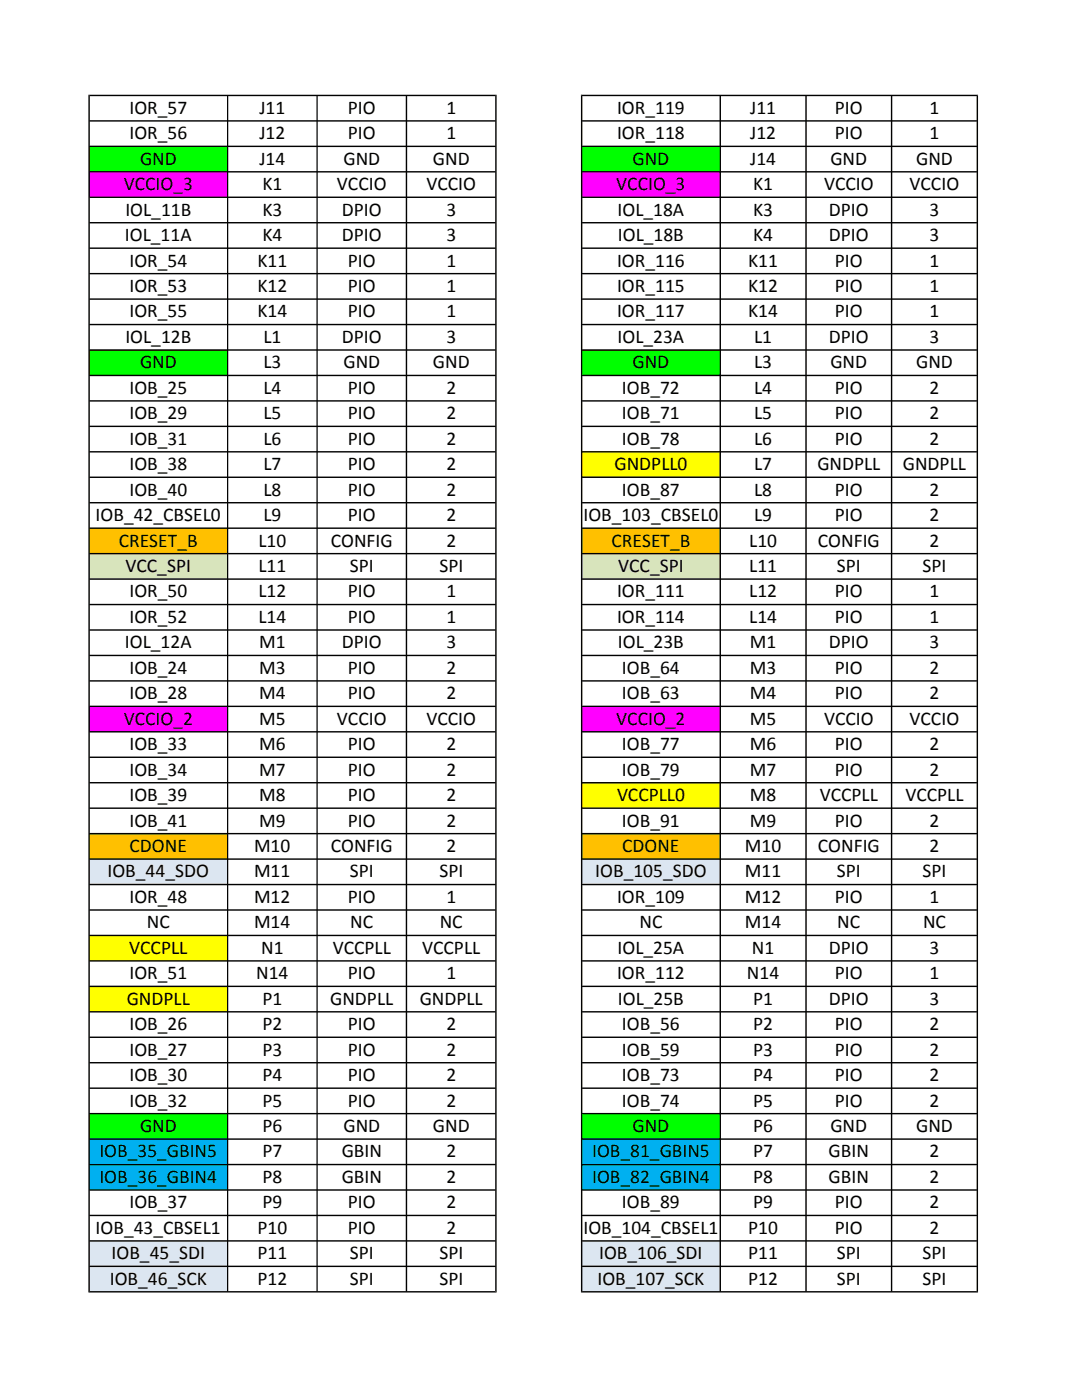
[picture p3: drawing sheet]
<svg xmlns="http://www.w3.org/2000/svg" width="216mm" height="279mm" viewBox="0 0 216 279" stroke-linecap="round" stroke-linejoin="round" font-family="sans-serif">
<g fill="#0f0">
<path d="M17.8 29.2h27.6v5.1h-27.6z" fill-rule="evenodd"/>
<path d="M116 29.2h27.7v5.1h-27.7z" fill-rule="evenodd"/>
</g>
<g fill="#f0f">
<path d="M17.8 34.3h27.6v5h-27.6z" fill-rule="evenodd"/>
<path d="M116 34.3h27.7v5h-27.7z" fill-rule="evenodd"/>
</g>
<g fill="#0f0">
<path d="M17.8 69.8h27.6v5.1h-27.6z" fill-rule="evenodd"/>
<path d="M116 69.8h27.7v5.1h-27.7z" fill-rule="evenodd"/>
</g>
<path d="M116 90.1h27.7v5.1h-27.7z" fill-rule="evenodd" fill="#ff0"/>
<g fill="#ffc000">
<path d="M17.8 105.4h27.6v5.1h-27.6z" fill-rule="evenodd"/>
<path d="M116 105.4h27.7v5.1h-27.7z" fill-rule="evenodd"/>
</g>
<g fill="#d8e4bc">
<path d="M17.8 110.5h27.6v5h-27.6z" fill-rule="evenodd"/>
<path d="M116 110.5h27.7v5h-27.7z" fill-rule="evenodd"/>
</g>
<g fill="#f0f">
<path d="M17.8 140.9h27.6v5.1h-27.6z" fill-rule="evenodd"/>
<path d="M116 140.9h27.7v5.1h-27.7z" fill-rule="evenodd"/>
</g>
<path d="M116 156.2h27.7v5.1h-27.7z" fill-rule="evenodd" fill="#ff0"/>
<g fill="#ffc000">
<path d="M17.8 166.3h27.6v5.1h-27.6z" fill-rule="evenodd"/>
<path d="M116 166.3h27.7v5.1h-27.7z" fill-rule="evenodd"/>
</g>
<g fill="#dce6f1">
<path d="M17.8 171.4h27.6v5.1h-27.6z" fill-rule="evenodd"/>
<path d="M116 171.4h27.7v5.1h-27.7z" fill-rule="evenodd"/>
</g>
<g fill="#ff0">
<path d="M17.8 186.7h27.6v5h-27.6z" fill-rule="evenodd"/>
<path d="M17.8 196.8h27.6v5.1h-27.6z" fill-rule="evenodd"/>
</g>
<g fill="#0f0">
<path d="M17.8 222.2h27.6v5.1h-27.6z" fill-rule="evenodd"/>
<path d="M116 222.2h27.7v5.1h-27.7z" fill-rule="evenodd"/>
</g>
<g fill="#00b0f0">
<path d="M17.8 227.3h27.6v10.2h-27.6z" fill-rule="evenodd"/>
<path d="M116 227.3h27.7v10.2h-27.7z" fill-rule="evenodd"/>
</g>
<g fill="#dce6f1">
<path d="M17.8 247.6h27.6v10.2h-27.6z" fill-rule="evenodd"/>
<path d="M116 247.6h27.7v10.2h-27.7z" fill-rule="evenodd"/>
</g>
<g fill="#000">
<path d="M17.6 18.9l.3 .3v238.5l-.3 .3z" fill-rule="evenodd"/>
<path d="M45.4 19.1l.1 .1v238.5l-.1 .1-.1-.1v-238.5z" fill-rule="evenodd"/>
<path d="M63.3 19.1l.1 .1v238.5l-.1 .1-.2-.1v-238.5z" fill-rule="evenodd"/>
<path d="M81.1 19.1l.1 .1v238.5l-.1 .1-.1-.1v-238.5z" fill-rule="evenodd"/>
<path d="M17.6 18.9h81.5l-.3 .3h-80.9z" fill-rule="evenodd"/>
<path d="M99.1 18.9v239.1l-.3-.3v-238.5z" fill-rule="evenodd"/>
<path d="M115.9 18.9l.3 .3v238.5l-.3 .3z" fill-rule="evenodd"/>
<path d="M143.7 19.1l.2 .1v238.5l-.2 .1-.1-.1v-238.5z" fill-rule="evenodd"/>
<path d="M160.8 19.1l.2 .1v238.5l-.2 .1-.1-.1v-238.5z" fill-rule="evenodd"/>
<path d="M177.9 19.1l.1 .1v238.5l-.1 .1-.1-.1v-238.5z" fill-rule="evenodd"/>
<path d="M115.9 18.9h79.3l-.3 .3h-78.7z" fill-rule="evenodd"/>
<path d="M195.2 18.9v239.1l-.3-.3v-238.5z" fill-rule="evenodd"/>
<path d="M17.9 24h80.9l.2 .1-.2 .2h-80.9l-.1-.2z" fill-rule="evenodd"/>
<path d="M17.8 29.2l.1-.1h80.9l.2 .1-.2 .2h-80.9z" fill-rule="evenodd"/>
<path d="M17.9 34.1h80.9l.2 .2-.2 .1h-80.9l-.1-.1z" fill-rule="evenodd"/>
<path d="M17.8 39.4l.1-.2h80.9l.2 .2-.2 .1h-80.9z" fill-rule="evenodd"/>
<path d="M116.2 24h78.7l.1 .1-.1 .2h-78.7l-.1-.2z" fill-rule="evenodd"/>
<path d="M116.1 29.2l.1-.1h78.7l.1 .1-.1 .2h-78.7z" fill-rule="evenodd"/>
<path d="M116.2 34.1h78.7l.1 .2-.1 .1h-78.7l-.1-.1z" fill-rule="evenodd"/>
<path d="M116.1 39.4l.1-.2h78.7l.1 .2-.1 .1h-78.7z" fill-rule="evenodd"/>
<path d="M17.9 44.3h80.9l.2 .1-.2 .2h-80.9l-.1-.2z" fill-rule="evenodd"/>
<path d="M17.9 49.4h80.9l.2 .1-.2 .2h-80.9l-.1-.2z" fill-rule="evenodd"/>
<path d="M17.8 54.6l.1-.1h80.9l.2 .1-.2 .2h-80.9z" fill-rule="evenodd"/>
<path d="M17.9 59.5h80.9l.2 .2-.2 .1h-80.9l-.1-.1z" fill-rule="evenodd"/>
<path d="M116.2 44.3h78.7l.1 .1-.1 .2h-78.7l-.1-.2z" fill-rule="evenodd"/>
<path d="M116.2 49.4h78.7l.1 .1-.1 .2h-78.7l-.1-.2z" fill-rule="evenodd"/>
<path d="M116.1 54.6l.1-.1h78.7l.1 .1-.1 .2h-78.7z" fill-rule="evenodd"/>
<path d="M116.2 59.5h78.7l.1 .2-.1 .1h-78.7l-.1-.1z" fill-rule="evenodd"/>
<path d="M17.8 64.8l.1-.2h80.9l.2 .2-.2 .1h-80.9z" fill-rule="evenodd"/>
<path d="M17.9 69.7h80.9l.2 .1-.2 .2h-80.9l-.1-.2z" fill-rule="evenodd"/>
<path d="M17.9 74.8h80.9l.2 .1-.2 .2h-80.9l-.1-.2z" fill-rule="evenodd"/>
<path d="M116.1 64.8l.1-.2h78.7l.1 .2-.1 .1h-78.7z" fill-rule="evenodd"/>
<path d="M116.2 69.7h78.7l.1 .1-.1 .2h-78.7l-.1-.2z" fill-rule="evenodd"/>
<path d="M116.2 74.8h78.7l.1 .1-.1 .2h-78.7l-.1-.2z" fill-rule="evenodd"/>
<path d="M17.8 80l.1-.1h80.9l.2 .1-.2 .2h-80.9z" fill-rule="evenodd"/>
<path d="M17.9 84.9h80.9l.2 .2-.2 .1h-80.9l-.1-.1z" fill-rule="evenodd"/>
<path d="M17.8 90.2l.1-.2h80.9l.2 .2-.2 .1h-80.9z" fill-rule="evenodd"/>
<path d="M17.9 95.1h80.9l.2 .1-.2 .2h-80.9l-.1-.2z" fill-rule="evenodd"/>
<path d="M116.1 80l.1-.1h78.7l.1 .1-.1 .2h-78.7z" fill-rule="evenodd"/>
<path d="M116.2 84.9h78.7l.1 .2-.1 .1h-78.7l-.1-.1z" fill-rule="evenodd"/>
<path d="M116.1 90.2l.1-.2h78.7l.1 .2-.1 .1h-78.7z" fill-rule="evenodd"/>
<path d="M116.2 95.1h78.7l.1 .1-.1 .2h-78.7l-.1-.2z" fill-rule="evenodd"/>
<path d="M17.8 100.3l.1-.1h80.9l.2 .1-.2 .2h-80.9z" fill-rule="evenodd"/>
<path d="M17.8 105.4l.1-.1h80.9l.2 .1-.2 .2h-80.9z" fill-rule="evenodd"/>
<path d="M17.9 110.3h80.9l.2 .2-.2 .1h-80.9l-.1-.1z" fill-rule="evenodd"/>
<path d="M17.8 115.6l.1-.2h80.9l.2 .2-.2 .1h-80.9z" fill-rule="evenodd"/>
<path d="M116.1 100.3l.1-.1h78.7l.1 .1-.1 .2h-78.7z" fill-rule="evenodd"/>
<path d="M116.1 105.4l.1-.1h78.7l.1 .1-.1 .2h-78.7z" fill-rule="evenodd"/>
<path d="M116.2 110.3h78.7l.1 .2-.1 .1h-78.7l-.1-.1z" fill-rule="evenodd"/>
<path d="M116.1 115.6l.1-.2h78.7l.1 .2-.1 .1h-78.7z" fill-rule="evenodd"/>
<path d="M17.8 120.7l.1-.2h80.9l.2 .2-.2 .1h-80.9z" fill-rule="evenodd"/>
<path d="M17.8 125.7l.1-.1h80.9l.2 .1-.2 .2h-80.9z" fill-rule="evenodd"/>
<path d="M17.8 130.8l.1-.1h80.9l.2 .1-.2 .2h-80.9z" fill-rule="evenodd"/>
<path d="M17.9 135.7h80.9l.2 .2-.2 .1h-80.9l-.1-.1z" fill-rule="evenodd"/>
<path d="M116.1 120.7l.1-.2h78.7l.1 .2-.1 .1h-78.7z" fill-rule="evenodd"/>
<path d="M116.1 125.7l.1-.1h78.7l.1 .1-.1 .2h-78.7z" fill-rule="evenodd"/>
<path d="M116.1 130.8l.1-.1h78.7l.1 .1-.1 .2h-78.7z" fill-rule="evenodd"/>
<path d="M116.2 135.7h78.7l.1 .2-.1 .1h-78.7l-.1-.1z" fill-rule="evenodd"/>
<path d="M17.8 141l.1-.2h80.9l.2 .2-.2 .1h-80.9z" fill-rule="evenodd"/>
<path d="M17.8 146l.1-.1h80.9l.2 .1-.2 .2h-80.9z" fill-rule="evenodd"/>
<path d="M17.8 151.1l.1-.1h80.9l.2 .1-.2 .2h-80.9z" fill-rule="evenodd"/>
<path d="M17.8 156.2l.1-.1h80.9l.2 .1-.2 .2h-80.9z" fill-rule="evenodd"/>
<path d="M116.1 141l.1-.2h78.7l.1 .2-.1 .1h-78.7z" fill-rule="evenodd"/>
<path d="M116.1 146l.1-.1h78.7l.1 .1-.1 .2h-78.7z" fill-rule="evenodd"/>
<path d="M116.1 151.1l.1-.1h78.7l.1 .1-.1 .2h-78.7z" fill-rule="evenodd"/>
<path d="M116.1 156.2l.1-.1h78.7l.1 .1-.1 .2h-78.7z" fill-rule="evenodd"/>
<path d="M17.9 161.1h80.9l.2 .2-.2 .1h-80.9l-.1-.1z" fill-rule="evenodd"/>
<path d="M17.8 166.4l.1-.2h80.9l.2 .2-.2 .1h-80.9z" fill-rule="evenodd"/>
<path d="M17.8 171.4l.1-.1h80.9l.2 .1-.2 .2h-80.9z" fill-rule="evenodd"/>
<path d="M17.8 176.5l.1-.1h80.9l.2 .1-.2 .2h-80.9z" fill-rule="evenodd"/>
<path d="M116.2 161.1h78.7l.1 .2-.1 .1h-78.7l-.1-.1z" fill-rule="evenodd"/>
<path d="M116.1 166.4l.1-.2h78.7l.1 .2-.1 .1h-78.7z" fill-rule="evenodd"/>
<path d="M116.1 171.4l.1-.1h78.7l.1 .1-.1 .2h-78.7z" fill-rule="evenodd"/>
<path d="M116.1 176.5l.1-.1h78.7l.1 .1-.1 .2h-78.7z" fill-rule="evenodd"/>
<path d="M17.8 181.6l.1-.1h80.9l.2 .1-.2 .2h-80.9z" fill-rule="evenodd"/>
<path d="M17.9 186.5h80.9l.2 .2-.2 .1h-80.9l-.1-.1z" fill-rule="evenodd"/>
<path d="M17.9 191.6h80.9l.2 .2-.2 .1h-80.9l-.1-.1z" fill-rule="evenodd"/>
<path d="M17.8 196.8l.1-.1h80.9l.2 .1-.2 .2h-80.9z" fill-rule="evenodd"/>
<path d="M116.1 181.6l.1-.1h78.7l.1 .1-.1 .2h-78.7z" fill-rule="evenodd"/>
<path d="M116.2 186.5h78.7l.1 .2-.1 .1h-78.7l-.1-.1z" fill-rule="evenodd"/>
<path d="M116.2 191.6h78.7l.1 .2-.1 .1h-78.7l-.1-.1z" fill-rule="evenodd"/>
<path d="M116.1 196.8l.1-.1h78.7l.1 .1-.1 .2h-78.7z" fill-rule="evenodd"/>
<path d="M17.8 201.9l.1-.1h80.9l.2 .1-.2 .2h-80.9z" fill-rule="evenodd"/>
<path d="M17.9 206.9h80.9l.2 .1-.2 .2h-80.9l-.1-.2z" fill-rule="evenodd"/>
<path d="M17.8 212.1l.1-.2h80.9l.2 .2-.2 .1h-80.9z" fill-rule="evenodd"/>
<path d="M17.9 217h80.9l.2 .2-.2 .1h-80.9l-.1-.1z" fill-rule="evenodd"/>
<path d="M116.1 201.9l.1-.1h78.7l.1 .1-.1 .2h-78.7z" fill-rule="evenodd"/>
<path d="M116.2 206.9h78.7l.1 .1-.1 .2h-78.7l-.1-.2z" fill-rule="evenodd"/>
<path d="M116.1 212.1l.1-.2h78.7l.1 .2-.1 .1h-78.7z" fill-rule="evenodd"/>
<path d="M116.2 217h78.7l.1 .2-.1 .1h-78.7l-.1-.1z" fill-rule="evenodd"/>
<path d="M17.8 222.2l.1-.1h80.9l.2 .1-.2 .2h-80.9z" fill-rule="evenodd"/>
<path d="M17.8 227.3l.1-.1h80.9l.2 .1-.2 .2h-80.9z" fill-rule="evenodd"/>
<path d="M17.9 232.3h80.9l.2 .1-.2 .2h-80.9l-.1-.2z" fill-rule="evenodd"/>
<path d="M17.8 237.5l.1-.2h80.9l.2 .2-.2 .1h-80.9z" fill-rule="evenodd"/>
<path d="M116.1 222.2l.1-.1h78.7l.1 .1-.1 .2h-78.7z" fill-rule="evenodd"/>
<path d="M116.1 227.3l.1-.1h78.7l.1 .1-.1 .2h-78.7z" fill-rule="evenodd"/>
<path d="M116.2 232.3h78.7l.1 .1-.1 .2h-78.7l-.1-.2z" fill-rule="evenodd"/>
<path d="M116.1 237.5l.1-.2h78.7l.1 .2-.1 .1h-78.7z" fill-rule="evenodd"/>
<path d="M17.9 242.4h80.9l.2 .2-.2 .1h-80.9l-.1-.1z" fill-rule="evenodd"/>
<path d="M17.9 247.5h80.9l.2 .1-.2 .2h-80.9l-.1-.2z" fill-rule="evenodd"/>
<path d="M17.9 252.6h80.9l.2 .1-.2 .2h-80.9l-.1-.2z" fill-rule="evenodd"/>
<path d="M17.6 258l.3-.3h80.9l.3 .3z" fill-rule="evenodd"/>
<path d="M116.2 242.4h78.7l.1 .2-.1 .1h-78.7l-.1-.1z" fill-rule="evenodd"/>
<path d="M116.2 247.5h78.7l.1 .1-.1 .2h-78.7l-.1-.2z" fill-rule="evenodd"/>
<path d="M116.2 252.6h78.7l.1 .1-.1 .2h-78.7l-.1-.2z" fill-rule="evenodd"/>
<path d="M116.2 257.7h78.7l.3 .3h-79.3z" fill-rule="evenodd"/>
</g>
<g font-size="3.9">
<text x="25.8" y="22.7">IOR_57</text>
<text x="51.8" y="22.7">J11</text>
<text x="69.4" y="22.7">PIO</text>
<text x="89.1" y="22.7">1</text>
<text x="123.1" y="22.7">IOR_119</text>
<text x="149.7" y="22.7">J11</text>
<text x="166.6" y="22.7">PIO</text>
<text x="185.5" y="22.7">1</text>
<text x="25.8" y="27.8">IOR_56</text>
<text x="51.8" y="27.8">J12</text>
<text x="69.4" y="27.8">PIO</text>
<text x="89.1" y="27.8">1</text>
<text x="123.1" y="27.8">IOR_118</text>
<text x="149.7" y="27.8">J12</text>
<text x="166.6" y="27.8">PIO</text>
<text x="185.5" y="27.8">1</text>
<text x="27.9" y="32.9">GND</text>
<text x="51.8" y="32.9">J14</text>
<text x="68.5" y="32.9">GND</text>
<text x="86.4" y="32.9">GND</text>
<text x="126.2" y="32.9">GND</text>
<text x="149.7" y="32.9">J14</text>
<text x="165.7" y="32.9">GND</text>
<text x="182.8" y="32.9">GND</text>
<text x="24.7" y="38">VCCIO_3</text>
<text x="52.4" y="38">K1</text>
<text x="67.2" y="38">VCCIO</text>
<text x="85.1" y="38">VCCIO</text>
<text x="123" y="38">VCCIO_3</text>
<text x="150.3" y="38">K1</text>
<text x="164.4" y="38">VCCIO</text>
<text x="181.5" y="38">VCCIO</text>
<text x="25" y="43">IOL_11B</text>
<text x="52.4" y="43">K3</text>
<text x="68.2" y="43">DPIO</text>
<text x="89.1" y="43">3</text>
<text x="123.2" y="43">IOL_18A</text>
<text x="150.3" y="43">K3</text>
<text x="165.4" y="43">DPIO</text>
<text x="185.5" y="43">3</text>
<text x="24.9" y="48.1">IOL_11A</text>
<text x="25.8" y="53.2">IOR_54</text>
<text x="51.4" y="53.2">K11</text>
<text x="52.4" y="48.1">K4</text>
<text x="68.2" y="48.1">DPIO</text>
<text x="69.4" y="53.2">PIO</text>
<text x="89.1" y="48.1">3</text>
<text x="89.1" y="53.2">1</text>
<text x="123.1" y="53.2">IOR_116</text>
<text x="123.3" y="48.1">IOL_18B</text>
<text x="149.3" y="53.2">K11</text>
<text x="150.3" y="48.1">K4</text>
<text x="165.4" y="48.1">DPIO</text>
<text x="166.6" y="53.2">PIO</text>
<text x="185.5" y="48.1">3</text>
<text x="185.5" y="53.2">1</text>
<text x="25.8" y="58.3">IOR_53</text>
<text x="51.4" y="58.3">K12</text>
<text x="69.4" y="58.3">PIO</text>
<text x="89.1" y="58.3">1</text>
<text x="123.1" y="58.3">IOR_115</text>
<text x="149.3" y="58.3">K12</text>
<text x="166.6" y="58.3">PIO</text>
<text x="185.5" y="58.3">1</text>
<text x="25.8" y="63.4">IOR_55</text>
<text x="51.4" y="63.4">K14</text>
<text x="69.4" y="63.4">PIO</text>
<text x="89.1" y="63.4">1</text>
<text x="123.1" y="63.4">IOR_117</text>
<text x="149.3" y="63.4">K14</text>
<text x="166.6" y="63.4">PIO</text>
<text x="185.5" y="63.4">1</text>
<text x="25" y="68.4">IOL_12B</text>
<text x="52.6" y="68.4">L1</text>
<text x="68.2" y="68.4">DPIO</text>
<text x="89.1" y="68.4">3</text>
<text x="123.2" y="68.4">IOL_23A</text>
<text x="150.5" y="68.4">L1</text>
<text x="165.4" y="68.4">DPIO</text>
<text x="185.5" y="68.4">3</text>
<text x="27.9" y="73.5">GND</text>
<text x="52.6" y="73.5">L3</text>
<text x="68.5" y="73.5">GND</text>
<text x="86.4" y="73.5">GND</text>
<text x="126.2" y="73.5">GND</text>
<text x="150.5" y="73.5">L3</text>
<text x="165.7" y="73.5">GND</text>
<text x="182.8" y="73.5">GND</text>
<text x="25.8" y="78.6">IOB_25</text>
<text x="25.8" y="83.7">IOB_29</text>
<text x="52.6" y="78.6">L4</text>
<text x="52.6" y="83.7">L5</text>
<text x="69.4" y="78.6">PIO</text>
<text x="69.4" y="83.7">PIO</text>
<text x="89.1" y="78.6">2</text>
<text x="89.1" y="83.7">2</text>
<text x="124.1" y="78.6">IOB_72</text>
<text x="124.1" y="83.7">IOB_71</text>
<text x="150.5" y="78.6">L4</text>
<text x="150.5" y="83.7">L5</text>
<text x="166.6" y="78.6">PIO</text>
<text x="166.6" y="83.7">PIO</text>
<text x="185.5" y="78.6">2</text>
<text x="185.5" y="83.7">2</text>
<text x="25.8" y="88.8">IOB_31</text>
<text x="52.6" y="88.8">L6</text>
<text x="69.4" y="88.8">PIO</text>
<text x="89.1" y="88.8">2</text>
<text x="124.1" y="88.8">IOB_78</text>
<text x="150.5" y="88.8">L6</text>
<text x="166.6" y="88.8">PIO</text>
<text x="185.5" y="88.8">2</text>
<text x="25.8" y="93.8">IOB_38</text>
<text x="52.6" y="93.8">L7</text>
<text x="69.4" y="93.8">PIO</text>
<text x="89.1" y="93.8">2</text>
<text x="122.6" y="93.8">GNDPLL0</text>
<text x="150.5" y="93.8">L7</text>
<text x="163.1" y="93.8">GNDPLL</text>
<text x="180.2" y="93.8">GNDPLL</text>
<text x="25.8" y="98.9">IOB_40</text>
<text x="52.6" y="98.9">L8</text>
<text x="69.4" y="98.9">PIO</text>
<text x="89.1" y="98.9">2</text>
<text x="124.1" y="98.9">IOB_87</text>
<text x="150.5" y="98.9">L8</text>
<text x="166.6" y="98.9">PIO</text>
<text x="185.5" y="98.9">2</text>
<text x="19.1" y="104">IOB_42_CBSEL0</text>
<text x="52.6" y="104">L9</text>
<text x="69.4" y="104">PIO</text>
<text x="89.1" y="104">2</text>
<text x="116.4" y="104">IOB_103_CBSEL0</text>
<text x="150.5" y="104">L9</text>
<text x="166.6" y="104">PIO</text>
<text x="185.5" y="104">2</text>
<text x="23.7" y="109.1">CRESET_B</text>
<text x="51.6" y="109.1">L10</text>
<text x="66" y="109.1">CONFIG</text>
<text x="89.1" y="109.1">2</text>
<text x="122" y="109.1">CRESET_B</text>
<text x="149.5" y="109.1">L10</text>
<text x="163.2" y="109.1">CONFIG</text>
<text x="185.5" y="109.1">2</text>
<text x="25" y="114.2">VCC_SPI</text>
<text x="25.8" y="119.2">IOR_50</text>
<text x="51.6" y="114.2">L11</text>
<text x="51.6" y="119.2">L12</text>
<text x="69.4" y="119.2">PIO</text>
<text x="69.8" y="114.2">SPI</text>
<text x="87.7" y="114.2">SPI</text>
<text x="89.1" y="119.2">1</text>
<text x="123.1" y="119.2">IOR_111</text>
<text x="123.4" y="114.2">VCC_SPI</text>
<text x="149.5" y="114.2">L11</text>
<text x="149.5" y="119.2">L12</text>
<text x="166.6" y="119.2">PIO</text>
<text x="167" y="114.2">SPI</text>
<text x="184.1" y="114.2">SPI</text>
<text x="185.5" y="119.2">1</text>
<text x="25.8" y="124.3">IOR_52</text>
<text x="51.6" y="124.3">L14</text>
<text x="69.4" y="124.3">PIO</text>
<text x="89.1" y="124.3">1</text>
<text x="123.1" y="124.3">IOR_114</text>
<text x="149.5" y="124.3">L14</text>
<text x="166.6" y="124.3">PIO</text>
<text x="185.5" y="124.3">1</text>
<text x="24.9" y="129.4">IOL_12A</text>
<text x="51.7" y="129.4">M1</text>
<text x="68.2" y="129.4">DPIO</text>
<text x="89.1" y="129.4">3</text>
<text x="123.3" y="129.4">IOL_23B</text>
<text x="149.6" y="129.4">M1</text>
<text x="165.4" y="129.4">DPIO</text>
<text x="185.5" y="129.4">3</text>
<text x="25.8" y="134.5">IOB_24</text>
<text x="51.7" y="134.5">M3</text>
<text x="69.4" y="134.5">PIO</text>
<text x="89.1" y="134.5">2</text>
<text x="124.1" y="134.5">IOB_64</text>
<text x="149.6" y="134.5">M3</text>
<text x="166.6" y="134.5">PIO</text>
<text x="185.5" y="134.5">2</text>
<text x="25.8" y="139.6">IOB_28</text>
<text x="51.7" y="139.6">M4</text>
<text x="69.4" y="139.6">PIO</text>
<text x="89.1" y="139.6">2</text>
<text x="124.1" y="139.6">IOB_63</text>
<text x="149.6" y="139.6">M4</text>
<text x="166.6" y="139.6">PIO</text>
<text x="185.5" y="139.6">2</text>
<text x="24.7" y="144.6">VCCIO_2</text>
<text x="25.8" y="149.7">IOB_33</text>
<text x="51.7" y="144.6">M5</text>
<text x="51.7" y="149.7">M6</text>
<text x="67.2" y="144.6">VCCIO</text>
<text x="69.4" y="149.7">PIO</text>
<text x="85.1" y="144.6">VCCIO</text>
<text x="89.1" y="149.7">2</text>
<text x="123" y="144.6">VCCIO_2</text>
<text x="124.1" y="149.7">IOB_77</text>
<text x="149.6" y="144.6">M5</text>
<text x="149.6" y="149.7">M6</text>
<text x="164.4" y="144.6">VCCIO</text>
<text x="166.6" y="149.7">PIO</text>
<text x="181.5" y="144.6">VCCIO</text>
<text x="185.5" y="149.7">2</text>
<text x="25.8" y="154.8">IOB_34</text>
<text x="51.7" y="154.8">M7</text>
<text x="69.4" y="154.8">PIO</text>
<text x="89.1" y="154.8">2</text>
<text x="124.1" y="154.8">IOB_79</text>
<text x="149.6" y="154.8">M7</text>
<text x="166.6" y="154.8">PIO</text>
<text x="185.5" y="154.8">2</text>
<text x="25.8" y="159.9">IOB_39</text>
<text x="51.7" y="159.9">M8</text>
<text x="69.4" y="159.9">PIO</text>
<text x="89.1" y="159.9">2</text>
<text x="123.1" y="159.9">VCCPLL0</text>
<text x="149.6" y="159.9">M8</text>
<text x="163.6" y="159.9">VCCPLL</text>
<text x="180.7" y="159.9">VCCPLL</text>
<text x="25.8" y="165">IOB_41</text>
<text x="51.7" y="165">M9</text>
<text x="69.4" y="165">PIO</text>
<text x="89.1" y="165">2</text>
<text x="124.1" y="165">IOB_91</text>
<text x="149.6" y="165">M9</text>
<text x="166.6" y="165">PIO</text>
<text x="185.5" y="165">2</text>
<text x="25.9" y="170">CDONE</text>
<text x="50.7" y="170">M10</text>
<text x="66" y="170">CONFIG</text>
<text x="89.1" y="170">2</text>
<text x="124.1" y="170">CDONE</text>
<text x="148.6" y="170">M10</text>
<text x="163.2" y="170">CONFIG</text>
<text x="185.5" y="170">2</text>
<text x="21.4" y="175.1">IOB_44_SDO</text>
<text x="50.7" y="175.1">M11</text>
<text x="69.8" y="175.1">SPI</text>
<text x="87.7" y="175.1">SPI</text>
<text x="118.8" y="175.1">IOB_105_SDO</text>
<text x="148.6" y="175.1">M11</text>
<text x="167" y="175.1">SPI</text>
<text x="184.1" y="175.1">SPI</text>
<text x="25.8" y="180.2">IOR_48</text>
<text x="29.3" y="185.3">NC</text>
<text x="50.7" y="180.2">M12</text>
<text x="50.7" y="185.3">M14</text>
<text x="69.4" y="180.2">PIO</text>
<text x="69.9" y="185.3">NC</text>
<text x="87.7" y="185.3">NC</text>
<text x="89.1" y="180.2">1</text>
<text x="123.1" y="180.2">IOR_109</text>
<text x="127.6" y="185.3">NC</text>
<text x="148.6" y="180.2">M12</text>
<text x="148.6" y="185.3">M14</text>
<text x="166.6" y="180.2">PIO</text>
<text x="167.1" y="185.3">NC</text>
<text x="184.2" y="185.3">NC</text>
<text x="185.5" y="180.2">1</text>
<text x="25.8" y="190.4">VCCPLL</text>
<text x="52.1" y="190.4">N1</text>
<text x="66.4" y="190.4">VCCPLL</text>
<text x="84.2" y="190.4">VCCPLL</text>
<text x="123.2" y="190.4">IOL_25A</text>
<text x="150" y="190.4">N1</text>
<text x="165.4" y="190.4">DPIO</text>
<text x="185.5" y="190.4">3</text>
<text x="25.8" y="195.4">IOR_51</text>
<text x="51.1" y="195.4">N14</text>
<text x="69.4" y="195.4">PIO</text>
<text x="89.1" y="195.4">1</text>
<text x="123.1" y="195.4">IOR_112</text>
<text x="149" y="195.4">N14</text>
<text x="166.6" y="195.4">PIO</text>
<text x="185.5" y="195.4">1</text>
<text x="25.3" y="200.5">GNDPLL</text>
<text x="52.4" y="200.5">P1</text>
<text x="65.9" y="200.5">GNDPLL</text>
<text x="83.7" y="200.5">GNDPLL</text>
<text x="123.3" y="200.5">IOL_25B</text>
<text x="150.3" y="200.5">P1</text>
<text x="165.4" y="200.5">DPIO</text>
<text x="185.5" y="200.5">3</text>
<text x="25.8" y="205.6">IOB_26</text>
<text x="52.4" y="205.6">P2</text>
<text x="69.4" y="205.6">PIO</text>
<text x="89.1" y="205.6">2</text>
<text x="124.1" y="205.6">IOB_56</text>
<text x="150.3" y="205.6">P2</text>
<text x="166.6" y="205.6">PIO</text>
<text x="185.5" y="205.6">2</text>
<text x="25.8" y="210.7">IOB_27</text>
<text x="25.8" y="215.8">IOB_30</text>
<text x="52.4" y="210.7">P3</text>
<text x="52.4" y="215.8">P4</text>
<text x="69.4" y="210.7">PIO</text>
<text x="69.4" y="215.8">PIO</text>
<text x="89.1" y="210.7">2</text>
<text x="89.1" y="215.8">2</text>
<text x="124.1" y="210.7">IOB_59</text>
<text x="124.1" y="215.8">IOB_73</text>
<text x="150.3" y="210.7">P3</text>
<text x="150.3" y="215.8">P4</text>
<text x="166.6" y="210.7">PIO</text>
<text x="166.6" y="215.8">PIO</text>
<text x="185.5" y="210.7">2</text>
<text x="185.5" y="215.8">2</text>
<text x="25.8" y="220.8">IOB_32</text>
<text x="52.4" y="220.8">P5</text>
<text x="69.4" y="220.8">PIO</text>
<text x="89.1" y="220.8">2</text>
<text x="124.1" y="220.8">IOB_74</text>
<text x="150.3" y="220.8">P5</text>
<text x="166.6" y="220.8">PIO</text>
<text x="185.5" y="220.8">2</text>
<text x="27.9" y="225.9">GND</text>
<text x="52.4" y="225.9">P6</text>
<text x="68.5" y="225.9">GND</text>
<text x="86.4" y="225.9">GND</text>
<text x="126.2" y="225.9">GND</text>
<text x="150.3" y="225.9">P6</text>
<text x="165.7" y="225.9">GND</text>
<text x="182.8" y="225.9">GND</text>
<text x="19.8" y="231">IOB_35_GBIN5</text>
<text x="52.4" y="231">P7</text>
<text x="68.2" y="231">GBIN</text>
<text x="89.1" y="231">2</text>
<text x="118.1" y="231">IOB_81_GBIN5</text>
<text x="150.3" y="231">P7</text>
<text x="165.3" y="231">GBIN</text>
<text x="185.5" y="231">2</text>
<text x="19.8" y="236.1">IOB_36_GBIN4</text>
<text x="52.4" y="236.1">P8</text>
<text x="68.2" y="236.1">GBIN</text>
<text x="89.1" y="236.1">2</text>
<text x="118.1" y="236.1">IOB_82_GBIN4</text>
<text x="150.3" y="236.1">P8</text>
<text x="165.3" y="236.1">GBIN</text>
<text x="185.5" y="236.1">2</text>
<text x="25.8" y="241.2">IOB_37</text>
<text x="52.4" y="241.2">P9</text>
<text x="69.4" y="241.2">PIO</text>
<text x="89.1" y="241.2">2</text>
<text x="124.1" y="241.2">IOB_89</text>
<text x="150.3" y="241.2">P9</text>
<text x="166.6" y="241.2">PIO</text>
<text x="185.5" y="241.2">2</text>
<text x="19.1" y="246.2">IOB_43_CBSEL1</text>
<text x="22.3" y="251.3">IOB_45_SDI</text>
<text x="51.4" y="246.2">P10</text>
<text x="51.4" y="251.3">P11</text>
<text x="69.4" y="246.2">PIO</text>
<text x="69.8" y="251.3">SPI</text>
<text x="87.7" y="251.3">SPI</text>
<text x="89.1" y="246.2">2</text>
<text x="116.4" y="246.2">IOB_104_CBSEL1</text>
<text x="119.6" y="251.3">IOB_106_SDI</text>
<text x="149.3" y="246.2">P10</text>
<text x="149.3" y="251.3">P11</text>
<text x="166.6" y="246.2">PIO</text>
<text x="167" y="251.3">SPI</text>
<text x="184.1" y="251.3">SPI</text>
<text x="185.5" y="246.2">2</text>
<text x="21.9" y="256.4">IOB_46_SCK</text>
<text x="51.4" y="256.4">P12</text>
<text x="69.8" y="256.4">SPI</text>
<text x="87.7" y="256.4">SPI</text>
<text x="119.2" y="256.4">IOB_107_SCK</text>
<text x="149.3" y="256.4">P12</text>
<text x="167" y="256.4">SPI</text>
<text x="184.1" y="256.4">SPI</text>
</g>
</svg>
